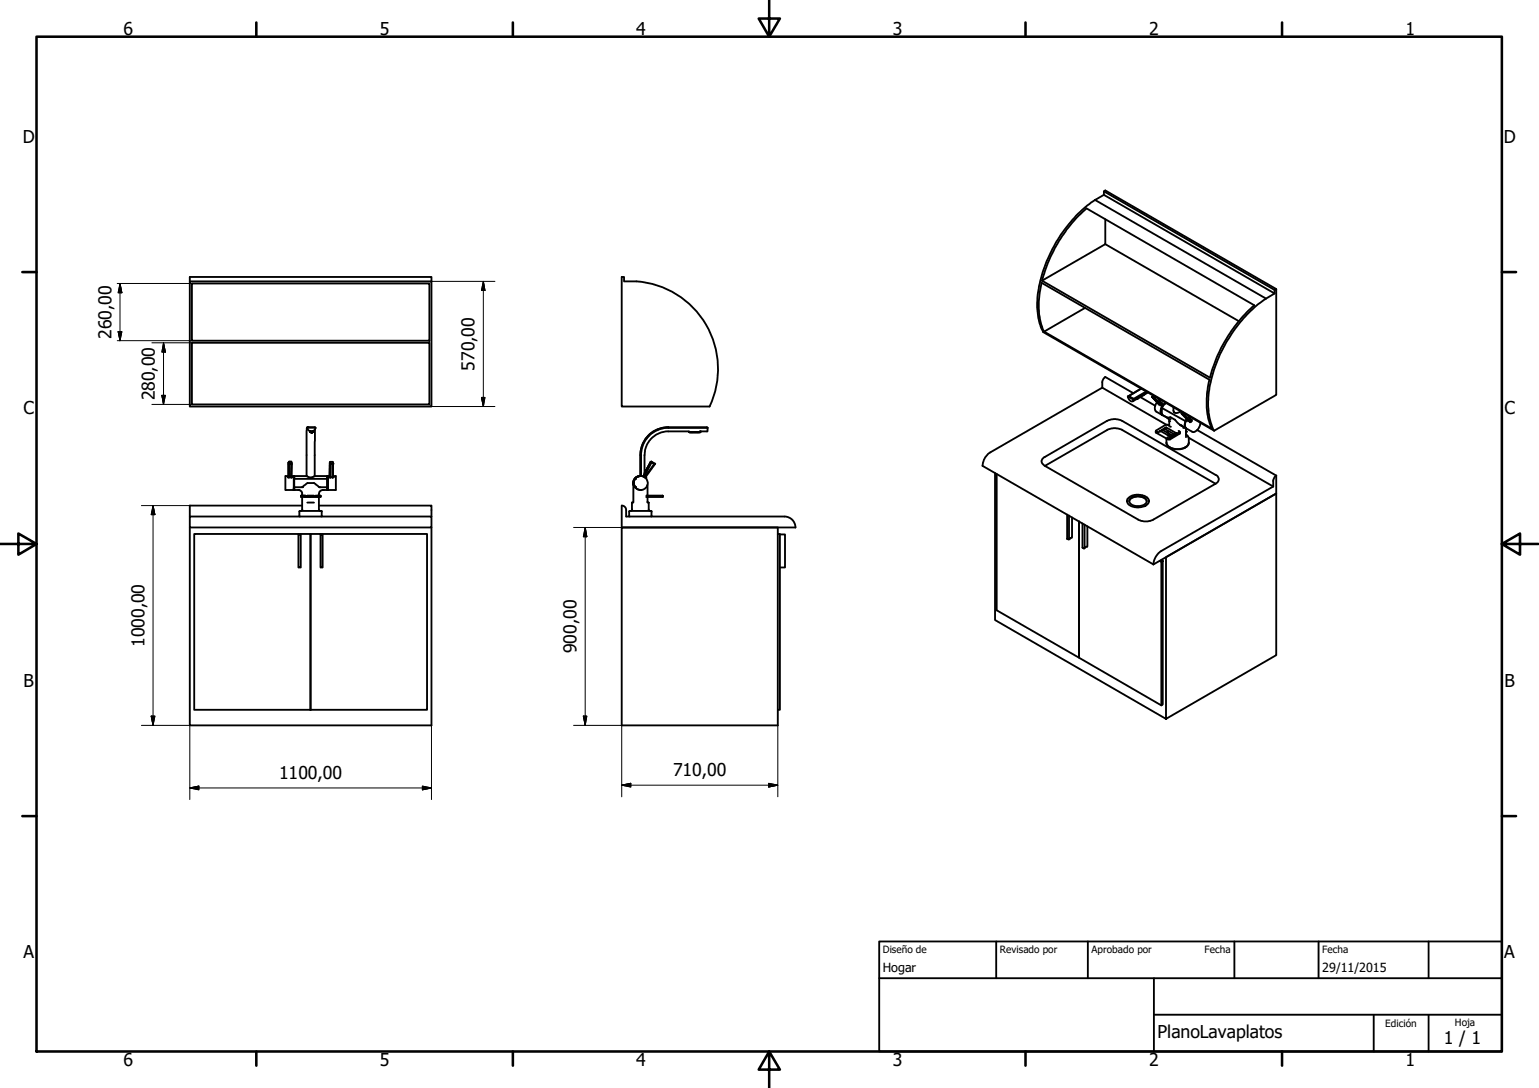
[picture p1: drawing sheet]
<svg xmlns="http://www.w3.org/2000/svg" width="420mm" height="297mm" viewBox="0 0 420 297" stroke-linecap="round" stroke-linejoin="round" font-family="sans-serif">
<!-- layer: Visible (ISO) -->
<g fill="none" stroke="#000" stroke-width=".51">
<path d="M294.1 59.3l2.5-2.4 45.9 26.5a39.6 39.6 0 0 0-12.2 19.7l-45.8-26.5a39.9 39.9 0 0 1 9.6-17.3zM299 54.6a37.9 37.9 0 0 0-15.9 28.1l.4 4.1 .7 2.5 .6 1.4 46.7 26.9M299 54.6l46.6 26.9M301.4 53.2l-2.4 1.4M301.4 52.2l46.6 27M301.8 59.9v6.8l-17.3 9.9M51.8 76.8h66v34.2h-66zM51.8 76.8v-1.2h66v1.2M52.4 77.4h64.8v15.6h-64.8zM284.4 77.2l45.8 26.5a20.8 20.8 0 0 0 .6 13.3l-45.7-26.5a20.4 20.4 0 0 1-.7-13.3zM301.8 66.7l36.4 21M348.4 78.9v28.9l-16.9 9.8"/>
<path d="M52.4 93.6h64.8v16.8h-64.8zM296.2 84.1l-11.1 6.4M345.6 81.5a37.9 37.9 0 0 0-15.8 28.2l.3 4 .7 2.6 .7 1.3M348 80.1v-.9l.4-.3-46.6-26.9-.4 .2v1l46.6 26.9-2.4 1.4M83.8 116.8l-.1 13.2M83.8 116.8h.1M83.9 116.8h2.2a1.12 1.12 0 0 1-1.1 1 1.12 1.12 0 0 1-1.1-1zM84.1 116.6l-.2 .2M84.6 117.7v.2M84.6 117.9l.1 .1M84.8 118h.1M84.9 118h.1"/>
<path d="M85.3 117.7v.3h-.7M85.3 118h.1M86 117.2l-.1 12.8M86.1 116.8l-2.2-.2-.1 .2M182.5 116.6a7.6 7.6 0 0 0-7.6 7.7v5.7M188.1 118h.3M188.1 118v-.2h-5.7a6.5 6.5 0 0 0-6.4 6.5v5.2M188.1 117.9h.1M188.3 118h.2zM188.6 118h.2zM188.7 118h-.2M188.9 118h.5z"/>
<path d="M189 118h-.2M189.3 118h-.2M189.5 118h.2zM189.6 118h-.2M189.8 118h.3zM189.9 118h-.2M190.1 118h.3zM190.2 118h-.2M190.4 118h.5zM190.6 118h-.3M190.8 118h-.2M191.1 117.9h.1"/>
<path d="M191.1 118h-.2M193.2 116.8l-.1 1h-2v.2M193.2 116.8l-.2-.2h-10.5a7.6 7.6 0 0 0-7.7 7.7v5.7M193.2 116.8h-10.7a7.5 7.5 0 0 0-7.5 7.5v5.7M193.7 111a24 24 0 0 0-23.3-34.2v-1.2h-.7v35.4h24M300.9 105.8v-1.7l.9-1.2 7.6 4.5M300.9 105.8l-30.5 17.7a4.7 4.7 0 0 0-2.2 3.7l46.7 26.9M300.9 105.8l17.5 10.1M307.9 108.3a1.19 1.19 0 0 0 1.5 1.2l.1-.4M307.9 108.3l1.6 .8M308.2 108.1l-.3 .2M309.5 108.9v.2"/>
<path d="M310.4 108.9l-.1 .1M311.3 108.4l4.1 2.4M312.4 107.7l-2.1 1.3M312.9 106.9l-3.4 2-1.3-.8 3.3-2-3.6 2.2M313.1 107l-3.6 2.1M313.4 107.2l-4.1 2.3M314.8 108l-.3 .4 .3-.4M315.2 108.6l1.9 2.1M315.2 108.3l-.3 .3h.3M315.5 108.4l-.3 .2M315.7 117.8l.3 .2M315.8 109.8a1.89 1.89 0 0 0-.1 2.6l1.5 .9"/>
<path d="M316 118.1h.1M316.2 108.8l1.1 1.6M316.3 110.5l-1.8-2.1 2.3 2.3M316.4 108.9l.8 1.2M316.6 117.8h-.1M316.7 109.1l-.2 .1M316.7 117.7l-.2 .1M316.8 117.7h.1M316.8 117.7l2.7 1.5M317.2 113.2l1.8 1.1 .2 .4v1.5M317.2 111.4l.6-.9 .5-.5a2.33 2.33 0 0 0-1.1 3.1M317.2 113.2l1.6 .9 .7-.2 1.3 .7 1.3 1.4 1.6 .8"/>
<path d="M317.2 111.4l-.2 .7 .2 1M317.2 111.4l6.5 3.6M317.2 111.4v1.8M317.3 117.3h.1M317.3 117.3l-.2 .2M317.3 117.3l2.7 1.6M317.6 117.2l.2-.2 2.7 1.5M317.9 117h-.1M318.1 116.8l.3-.1 2.7 1.5M318.2 116.8l-.1 .1M318.3 110a2.54 2.54 0 0 0-1.2 3.1l.2 .2M318.6 118l.4 .1z"/>
<path d="M318.7 118.1h.2M318.7 119.6v.1M318.8 119.6l-.2 .1M319.2 116.1l-1-.1-2.5 1.5-.2 .6 3.4 1.9h.5l2.7-1.7v-.4l-.3-.2M319.5 119.2h.1M320 118.9h.1M320.4 111.2v.9a.91 .91 0 0 0 .6 .7 .91 .91 0 0 0 .9-.3l.3-.2M321.1 118.2v.1M322 118l-2.7 1.7-.5-.1M322.5 116.2l1.3 .8v2.4M322.6 112.9l1.8 2v.1M322.7 112.8l-.1 .1"/>
<path d="M322.8 112.6l-.2 .3M323 113.2l1.9 2.1M323 113v.2M323 113.2h.3M323.3 113.2l1.9 2M323.5 113l-.2 .2M323.7 116.8l.1 .2M323.7 115l-.3 .9 .2 .7M323.7 115h.1M323.7 116.8h.1M323.8 118.6l.7 .8v1.4a2.85 2.85 0 0 1-3.3 1.8l-1.4-.2a1.81 1.81 0 0 1-1.3-1.6v-1.1M324 114.4l-.3 .6"/>
<path d="M324 114.5l-.3 .5M324 114.5a1.75 1.75 0 0 0-.1 2.5l1.5 .8a1.94 1.94 0 0 0 2.2-1.7l.1-.7M324.4 113.5l1 1.4M324.5 119.5l23.1 13.3M324.5 113.6l.8 1.1M324.7 113.7l-.1 .1M324.7 113.8h.1M326.8 117.4l21.6 12.4M78.7 130h-.8l.1 3.8h2.1v-3.8h-.5M78.7 126.3v3.9l-.2 .2M78.7 126.3v3.8l-.2 .1M78.9 130.5v-3.9h.6v3.9"/>
<path d="M78.9 126h.6M78.9 126v.6l-.2 .1M78.9 126l-.2 .3M79.5 126l.2 .7 .1 3.7M79.5 126v.6l.2 .1M79.6 130.1l.2 .1M80.1 130h.2M80.1 133.7h.2M80.3 133v.7M80.3 130v.7M80.3 132.9v.8M80.3 130v.9"/>
<path d="M80.3 133h2.2l1.4-1.1h1.8l1.5 1.1h2.1M80.3 130.9v2M80.3 133.8h1.2a.98 .98 0 0 1 1 1.1v.4M80.3 130.7h9M80.3 130.7v.2M80.3 132.9v.1M80.3 130h3.4M82.2 135.4v.3h5.2M82.5 138h-30.7v3M82.5 135.7l.1 3.4-.5 .4M83 135.3l.1 .1M83.1 135.4l3.6 .2"/>
<path d="M83.1 135.4h.1M83.5 135.3l-1.3 .1M83.7 130l.9 .4 1.3-.4M83.9 137.2h1.8M83.9 135.3h1.8M84.8 135.5h-1.7h3.6M85.9 130h3.4v.7M86.2 135.3h1.2M86.7 135.5l.1 .1M86.8 135.5h.1M86.9 135.5l-.1 .1M86.9 135.4h.1"/>
<path d="M86.9 135.3l-.1 .1M87.1 138h30.7v3M87.1 135.7v3.4l.4 .4M87.5 135.3l.1 .1M87.6 135.4l-.1 .3M87.8 139.6v1.3M87.9 139.7l-.2-.2h-5.8l-.2 .1v1.3l.2 .1M89.3 130h.2M89.3 133.7h.2M89.3 133v.8h-1.2a1.08 1.08 0 0 0-1 1.1v.4M89.3 130.9v2M89.3 130.7v2.3"/>
<path d="M89.5 130v3.8zM89.5 130h.5M90 126.3l-.1 4.1M90 126.3l-.1 3.9M90.2 126.6l-.1 3.9M90.2 126.1h.1M90.2 126.6l-.2 .1M90.2 126.1l-.2 .2M90.2 126.1h.5M90.3 126.5l-.1 .1M90.7 126.5l.1 .1M90.7 126.1h.1"/>
<path d="M90.8 126.1l.3 4.3M90.8 126.6v3.9M90.8 126.6l.1 .1M90.9 130.1l.2 .1M90.9 130h.8v3.7l-2.2 .1M172.5 137.2v1.9M172.6 137.2h.2M172.6 139.1l-.4 .4M172.9 132.4v-.2a1.92 1.92 0 0 1 1.7-2.2 1.92 1.92 0 0 1 2.1 1.7 1.92 1.92 0 0 1-1.8 2.1M173.3 130.9l-.3 .7 .3 1.3-.3-.7v-.6zM173.3 130.7v.2M173.3 132.8v.1"/>
<path d="M174.8 130h-.6l-.9 .7M174.8 130a1.89 1.89 0 0 0-1.9 2.3M174.9 133.8a2.04 2.04 0 0 1-2-1.9v5.2l-.1 .1M174.9 130l-.8 .1-.8 .6M174.9 130a1.9 1.9 0 0 0-1.9 1.9 1.9 1.9 0 0 0 1.9 1.9M175.7 130l-.1 .1M176 129.2l1.6-3-1.6 3M176.5 135.7h4.4M176.5 135.3h4.4M176.7 137.1l.4 .1v1.9l.4 .4M176.7 135.2l.1 .1M176.8 132.4v2.8"/>
<path d="M176.8 135.7v1.4M176.8 135.7l-.1 .1M177.1 137.2h.1M177.7 126.1h.1M177.7 126.1v.1M177.7 139.5h-5.8l-.1 .1v1.3l.1 .1M177.8 139.5l.1 .2M177.8 126l-2.1 4zM177.9 126.3l.7 .4-2.6 3.7M177.9 126.3l-2.1 3.9M177.9 126.3l-.1-.3 1.1 .6M177.9 139.6v1.3"/>
<path d="M178.9 126.6l-2.7 3.9M178.9 126.6l-.3 .1M180.9 135.3l.1 .1M181 135.4l-.1 .3M271.7 129.1v40.2l46.6 27M272.1 129.4v37.2l22.5 13v-37.2v37.2l22.5 13M284.8 125.1l17.4-10.2a4.6 4.6 0 0 1 4.2 0l25.5 14.8a1.26 1.26 0 0 1 .8 1.2 1.26 1.26 0 0 1-.8 1.2l-17 9.7a4.6 4.6 0 0 1-4.2 0l-25.5-14.6-.5-.5a1.02 1.02 0 0 1 .1-1.6zM285.3 127.2l17-9.8a4.4 4.4 0 0 1 4.1 0l25.5 14.7M307.7 136.8v.1M308 136a4 4 0 0 1 5.6 .3 1.76 1.76 0 0 1-1.9 2.1 3.3 3.3 0 0 1-4-1.5zM308.3 136.9a2.54 2.54 0 0 1 3.2-1.2l1.1 .4 .5 .8M308.7 136a3.2 3.2 0 0 1 4.4 .6 1.94 1.94 0 0 1-2.6 1.6 1.71 1.71 0 0 1-2.1-1.8z"/>
<path d="M313.7 136.8v.1M318.5 120.9a2.87 2.87 0 0 0 3.4 1.8 2.58 2.58 0 0 0 2.6-1.8M319.3 122.1v.1M323.3 122.2l.1 .1M323.6 122.1l.1 .1M347.6 132.8l-30.5 17.6a4.7 4.7 0 0 0-2.2 3.7M348.4 129.8l-.4 .4-.4 .8v1.8M348.4 129.8v4.9l-33.5 19.4M51.8 144v54h66v-54M51.8 141h66v3h-66zM53 145.8h31.8v48h-31.8zM81.5 145.9h.6v9h-.6z"/>
<path d="M84.8 145.8h31.8v48h-31.8zM87.5 145.9h.6v9h-.6zM87.9 140.9l-.2 .1M169.7 144h42.6v54h-42.6zM177.9 140.9l-.1 .1M212.3 145.8h.6v48h-.6M212.9 145.9h1.4v9h-1.4M214.2 141a3 3 0 0 1 3 3h-47.5l.1-6a1.17 1.17 0 0 1 1.1 1.2v1.8h43.2M291.3 147.1h.1M291.3 140.5v6.6M291.8 140.8v6.4M292.7 141.3v5.4l-.6 .2-.3 .3-.5-.1"/>
<path d="M295.5 142.9v6.6l.3 .2 1.1-.5v-5.5M296.1 143.2v6.5M316.6 153.1l.5 .3M317.1 153.4l.3-.3v39.2l-.3 .3zM317.1 152.9l.3 .2M318.3 152.1l30.1-17.4v44.2l-30.1 17.4z"/>
</g>
<g fill="#000">
<circle cx="83.9" cy="116.6" r=".25"/>
<circle cx="84.6" cy="117.7" r=".25"/>
<circle cx="84.8" cy="118" r=".25"/>
<circle cx="84.9" cy="118" r=".25"/>
<circle cx="85" cy="118" r=".25"/>
<circle cx="85" cy="117.8" r=".25"/>
<circle cx="85.3" cy="118" r=".25"/>
<circle cx="188.1" cy="117.8" r=".25"/>
<circle cx="188.3" cy="118" r=".25"/>
<circle cx="188.5" cy="118" r=".25"/>
<circle cx="188.6" cy="118" r=".25"/>
<circle cx="188.8" cy="118" r=".25"/>
<circle cx="188.9" cy="118" r=".25"/>
<circle cx="189.1" cy="118" r=".25"/>
<circle cx="189.2" cy="118" r=".25"/>
<circle cx="189.4" cy="118" r=".25"/>
<circle cx="189.5" cy="118" r=".25"/>
<circle cx="189.7" cy="118" r=".25"/>
<circle cx="189.9" cy="118" r=".25"/>
<circle cx="190.1" cy="118" r=".25"/>
<circle cx="190.3" cy="118" r=".25"/>
<circle cx="190.4" cy="118" r=".25"/>
<circle cx="190.6" cy="118" r=".25"/>
<circle cx="190.7" cy="118" r=".25"/>
<circle cx="190.8" cy="118" r=".25"/>
<circle cx="190.9" cy="118" r=".25"/>
<circle cx="191.1" cy="117.8" r=".25"/>
<circle cx="310.3" cy="109" r=".25"/>
<circle cx="316" cy="118.1" r=".25"/>
<circle cx="316.4" cy="110.3" r=".25"/>
<circle cx="316.5" cy="117.8" r=".25"/>
<circle cx="316.7" cy="110.5" r=".25"/>
<circle cx="317" cy="110.5" r=".25"/>
<circle cx="317.1" cy="110.1" r=".25"/>
<circle cx="317.1" cy="117.5" r=".25"/>
<circle cx="317.1" cy="110.3" r=".25"/>
<circle cx="317.6" cy="117.1" r=".25"/>
<circle cx="318.1" cy="116.8" r=".25"/>
<circle cx="318.7" cy="119.7" r=".25"/>
<circle cx="318.8" cy="119" r=".25"/>
<circle cx="318.8" cy="114.1" r=".25"/>
<circle cx="319.2" cy="118.6" r=".25"/>
<circle cx="319.2" cy="115" r=".25"/>
<circle cx="319.2" cy="118.7" r=".25"/>
<circle cx="319.2" cy="119.2" r=".25"/>
<circle cx="319.3" cy="114.4" r=".25"/>
<circle cx="319.4" cy="116.5" r=".25"/>
<circle cx="319.5" cy="119.2" r=".25"/>
<circle cx="320" cy="118.9" r=".25"/>
<circle cx="320.5" cy="118.5" r=".25"/>
<circle cx="321.1" cy="118.2" r=".25"/>
<circle cx="322.1" cy="116" r=".25"/>
<circle cx="322.5" cy="116.2" r=".25"/>
<circle cx="322.6" cy="112.9" r=".25"/>
<circle cx="323" cy="116.8" r=".25"/>
<circle cx="323.8" cy="117.8" r=".25"/>
<circle cx="324.4" cy="114.9" r=".25"/>
<circle cx="324.8" cy="115.1" r=".25"/>
<circle cx="325.1" cy="115" r=".25"/>
<circle cx="325.2" cy="114.7" r=".25"/>
<circle cx="78.7" cy="130.2" r=".25"/>
<circle cx="78.9" cy="130.3" r=".25"/>
<circle cx="79.4" cy="130.3" r=".25"/>
<circle cx="79.6" cy="130.2" r=".25"/>
<circle cx="81.5" cy="133.8" r=".25"/>
<circle cx="82.2" cy="135.3" r=".25"/>
<circle cx="82.5" cy="133" r=".25"/>
<circle cx="86.7" cy="135.5" r=".25"/>
<circle cx="87.2" cy="133" r=".25"/>
<circle cx="88.1" cy="133.8" r=".25"/>
<circle cx="90" cy="130" r=".25"/>
<circle cx="90" cy="130.2" r=".25"/>
<circle cx="90.2" cy="126.6" r=".25"/>
<circle cx="90.2" cy="130.3" r=".25"/>
<circle cx="90.7" cy="130.3" r=".25"/>
<circle cx="90.8" cy="126.6" r=".25"/>
<circle cx="90.9" cy="130.2" r=".25"/>
<circle cx="173" cy="132.5" r=".25"/>
<circle cx="173" cy="132.6" r=".25"/>
<circle cx="173.3" cy="132.9" r=".25"/>
<circle cx="173.3" cy="130.9" r=".25"/>
<circle cx="173.4" cy="133" r=".25"/>
<circle cx="173.4" cy="130.7" r=".25"/>
<circle cx="174.8" cy="130" r=".25"/>
<circle cx="174.9" cy="130" r=".25"/>
<circle cx="174.9" cy="133.8" r=".25"/>
<circle cx="175.7" cy="130" r=".25"/>
<circle cx="175.9" cy="130" r=".25"/>
<circle cx="176.1" cy="130.2" r=".25"/>
<circle cx="176.2" cy="130.3" r=".25"/>
<circle cx="176.5" cy="135.3" r=".25"/>
<circle cx="176.5" cy="135.7" r=".25"/>
<circle cx="177.7" cy="126.1" r=".25"/>
<circle cx="291.8" cy="147.2" r=".25"/>
</g>
<!-- layer: Border (ISO) -->
<g fill="none" stroke="#000" stroke-width=".7">
<path d="M10 10h400v277.1h-400zM70 6.1v3.9M140 6.1v3.9M210 0v10l-2.9-4.9h5.8l-2.9 4.9M280 6.1v3.9M350 6.1v3.9M6.1 74.3h3.9M410 74.3h3.9M0 148.5h10l-5-2.8v5.7l5-2.9M410 148.5l5 2.9v-5.7l-5 2.8h10M6.1 222.8h3.9M410 222.8h3.9"/>
<path d="M70 287.1v3.8M140 287.1v3.8M210 287.1l2.9 4.9h-5.8l2.9-4.9v9.9M280 287.1v3.8M350 287.1v3.8"/>
</g>
<!-- layer: Title (ISO) -->
<path d="M240 257h170v30.1h-170zM272 257v10.1M297 257v10.1M337 257v10.1M360 257v10.1M390 257v10.1M240 267.1h170M315 277h95M315 267.1v20M375 277v10.1M390 277v10.1" fill="none" stroke="#000" stroke-width=".51"/>
<!-- layer: Dimension (ISO) -->
<g fill="none" stroke="#000" stroke-width=".27">
<path d="M32 77.4h20.4M32.8 77.4l.5 2.5h-1zM32.8 77.4v15.6M117.8 76.8h17.3M132 76.8l.4 2.5h-1zM132 76.8v34.2M32 93h20.4M32.3 90.5h1l-.5 2.5zM41.5 93.6h10.9M44.6 93.6l.5 2.5h-.9zM44.6 93.6v16.8M41.5 110.4h10.9"/>
<path d="M44.2 107.9h.9l-.5 2.5zM117.8 111h17.3M131.4 108.5h1l-.4 2.5zM38.6 138h13.2M41.8 138l.5 2.5h-1zM41.8 138v60M156.6 144h13.1M159.8 144l.4 2.5h-.9zM159.8 144v54M38.6 198h13.2v20.3M41.3 195.5h1l-.5 2.5zM117.8 198v20.3"/>
<path d="M156.6 198h13.1v19.5M159.3 195.5h.9l-.4 2.5zM212.3 198v19.5M51.8 215.1l2.5-.5v1zM51.8 215.1h66M115.3 214.6l2.5 .5-2.5 .5zM169.7 214.4l2.5-.5v1zM169.7 214.4h42.6M209.9 213.9l2.4 .5-2.4 .5z"/>
</g>
<g fill="#000" stroke="#000" stroke-width=".27">
<path d="M32.8 77.4l.5 2.5zM32.8 77.4l.5 2.5h-1zM132 76.8l.4 2.5zM132 76.8l.4 2.5h-1zM32.3 90.5l.5 2.5zM32.3 90.5h1l-.5 2.5zM44.6 93.6l.5 2.5zM44.6 93.6l.5 2.5h-.9zM44.2 107.9l.4 2.5zM44.2 107.9h.9l-.5 2.5zM131.4 108.5l.6 2.5zM131.4 108.5h1l-.4 2.5z"/>
<path d="M41.8 138l.5 2.5zM41.8 138l.5 2.5h-1zM159.8 144l.4 2.5zM159.8 144l.4 2.5h-.9zM41.3 195.5l.5 2.5zM41.3 195.5h1l-.5 2.5zM159.3 195.5l.5 2.5zM159.3 195.5h.9l-.4 2.5zM51.8 215.1l2.5-.5zM51.8 215.1l2.5-.5v1zM115.3 215.6l2.5-.5zM115.3 214.6l2.5 .5-2.5 .5z"/>
<path d="M169.7 214.4l2.5-.5zM169.7 214.4l2.5-.5v1zM209.9 214.9l2.4-.5zM209.9 213.9l2.4 .5-2.4 .5z"/>
</g>
<g font-size="4.8">
<text x="33.7" y="9.6">6</text>
<text x="103.7" y="9.6">5</text>
<text x="173.7" y="9.6">4</text>
<text x="243.7" y="9.6">3</text>
<text x="313.7" y="9.6">2</text>
<text x="383.7" y="9.6">1</text>
<text x="6.2" y="38.9">D</text>
<text x="410.5" y="38.9">D</text>
<text x="30.4" y="92.5" transform="rotate(-90 30.4 92.5)">260,00</text>
<text x="129.5" y="101.2" transform="rotate(-90 129.5 101.2)">570,00</text>
<text x="6.4" y="113.1">C</text>
<text x="42.3" y="109.3" transform="rotate(-90 42.3 109.3)">280,00</text>
<text x="410.7" y="113.1">C</text>
<text x="39.4" y="176.6" transform="rotate(-90 39.4 176.6)">1000,00</text>
<text x="157.4" y="178.3" transform="rotate(-90 157.4 178.3)">900,00</text>
<text x="6.4" y="187.4">B</text>
<text x="410.7" y="187.4">B</text>
<text x="76.2" y="212.7">1100,00</text>
<text x="183.8" y="211.9">710,00</text>
<text x="6.4" y="261.7">A</text>
<text x="410.7" y="261.7">A</text>
<text x="316" y="283.4">PlanoLavaplatos</text>
<text x="394.2" y="285">1 / 1</text>
<text x="33.7" y="290.9">6</text>
<text x="103.7" y="290.9">5</text>
<text x="173.7" y="290.9">4</text>
<text x="243.7" y="290.9">3</text>
<text x="313.7" y="290.9">2</text>
<text x="383.7" y="290.9">1</text>
</g>
<g font-size="3.4">
<text x="241" y="265.4">Hogar</text>
<text x="361" y="265.5">29/11/2015</text>
</g>
<g font-size="2.7">
<text x="241" y="260.2">Diseño de</text>
<text x="273" y="260.1">Revisado por</text>
<text x="298" y="260.1">Aprobado por</text>
<text x="328.9" y="260.1">Fecha</text>
<text x="361" y="260.1">Fecha</text>
<text x="378.2" y="280.3">Edición</text>
<text x="397.2" y="280">Hoja</text>
</g>
</svg>
